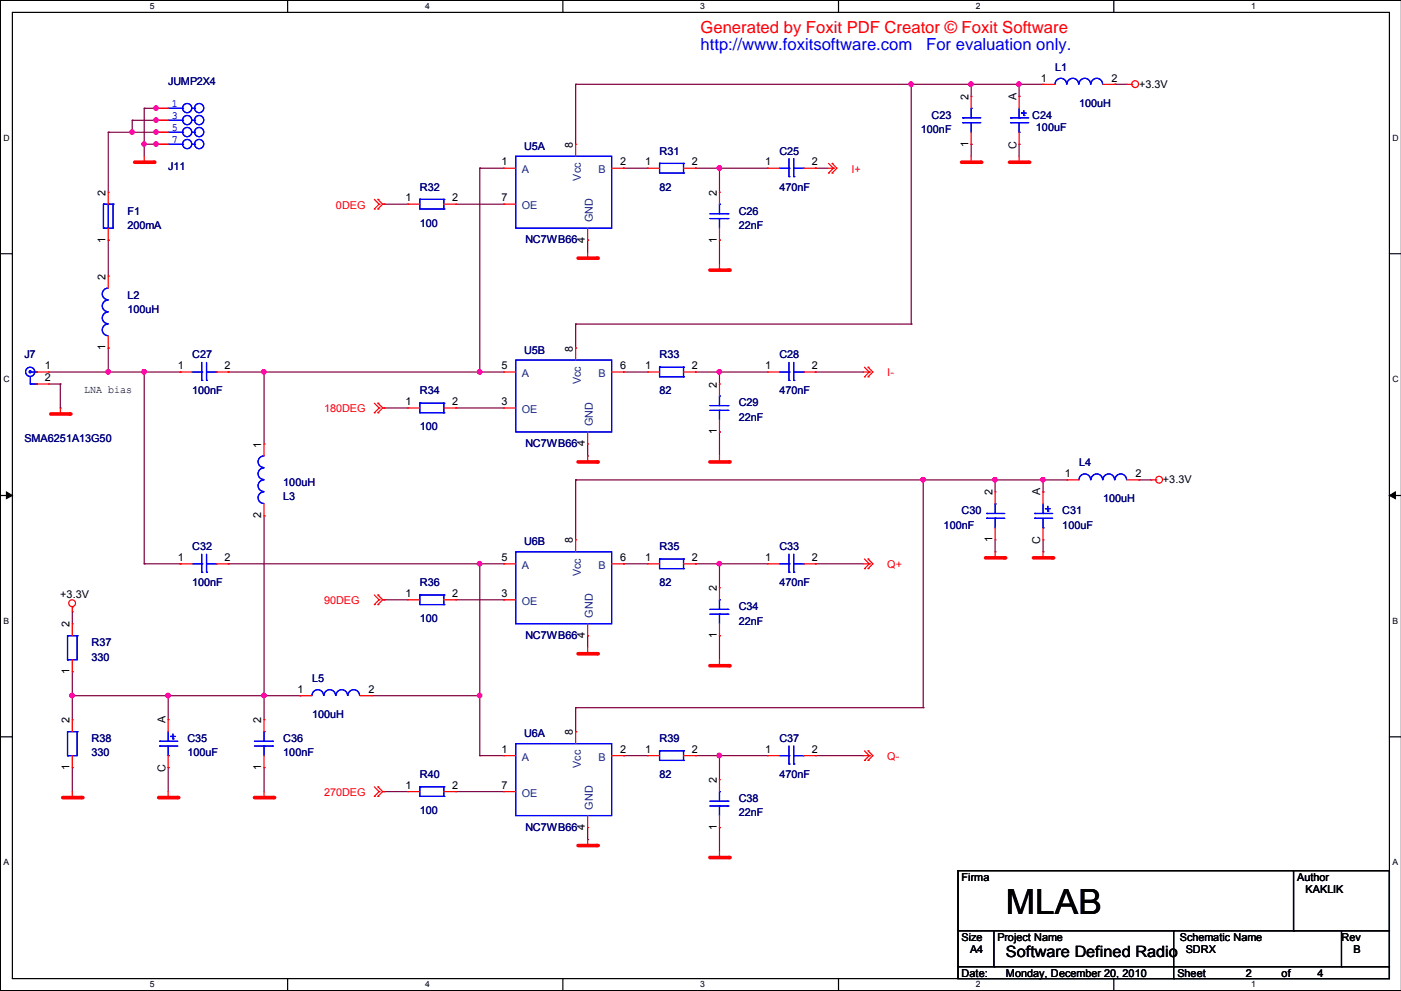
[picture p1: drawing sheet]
<svg xmlns="http://www.w3.org/2000/svg" width="297mm" height="210mm" viewBox="0 0 297 210" stroke-linecap="round" stroke-linejoin="round" font-family="sans-serif">
<path d="M2.6 2.6h291.9v204.7h-291.9zM297 .1h-296.9v209.8h296.9" fill="none" stroke="#000" stroke-width=".25"/>
<g fill="#fff">
<path d="M31.7 .3h1.1v2.1h-1.1z"/>
<path d="M31.7 207.6h1.1v2h-1.1z"/>
</g>
<path d="M61 .1v2.5M61 207.3v2.6" fill="none" stroke="#000" stroke-width=".25"/>
<g fill="#fff">
<path d="M90.1 .3h1v2.1h-1z"/>
<path d="M90.1 207.6h1v2h-1z"/>
</g>
<path d="M119.3 .1v2.5M119.3 207.3v2.6" fill="none" stroke="#000" stroke-width=".25"/>
<g fill="#fff">
<path d="M148.4 .3h1v2.1h-1z"/>
<path d="M148.4 207.6h1v2h-1z"/>
</g>
<path d="M177.7 .1v2.5M177.7 207.3v2.6" fill="none" stroke="#000" stroke-width=".25"/>
<g fill="#fff">
<path d="M206.8 .3h1.1v2.1h-1.1z"/>
<path d="M206.8 207.6h1.1v2h-1.1z"/>
</g>
<path d="M236.1 .1v2.5M236.1 207.3v2.6" fill="none" stroke="#000" stroke-width=".25"/>
<g fill="#fff">
<path d="M265.2 .3h1v2.1h-1z"/>
<path d="M265.2 207.6h1v2h-1z"/>
<path d="M.8 28.2h1.2v2h-1.2z"/>
<path d="M295.1 28.2h1.3v2h-1.3z"/>
<path d="M.8 79.3h1.2v2.1h-1.2z"/>
<path d="M295.1 79.3h1.3v2.1h-1.3z"/>
</g>
<path d="M.1 53.8h2.5M294.5 53.8h2.5" fill="none" stroke="#000" stroke-width=".25"/>
<g fill="#fff">
<path d="M.8 130.6h1.1v2h-1.1z"/>
<path d="M295.1 130.6h1.2v2h-1.2z"/>
</g>
<path d="M.1 105h2.5M294.5 105h2.5" fill="none" stroke="#000" stroke-width=".25"/>
<path d="M1.4 104.2l1.2 .8-1.2 .7zM294.5 105l1.2-.8v1.5z" fill="#000" stroke="#000" stroke-width=".21"/>
<g fill="#fff">
<path d="M.8 181.7h1.1v2h-1.1z"/>
<path d="M295.1 181.7h1.1v2h-1.1z"/>
</g>
<path d="M.1 156.1h2.5M294.5 156.1h2.5" fill="none" stroke="#000" stroke-width=".25"/>
<g fill="none" stroke="#800040" stroke-width=".25">
<path d="M122 17.9h.1M122 17.9v12.7M122 17.9h99.1M193.1 17.9h.1M193.1 17.9v50.8M205.8 17.9h.1M205.8 17.9v2.5M216 17.9h.1M216 17.9v2.5M236.3 17.9h.1M236.3 17.9h2.5M22.9 28h.1"/>
<path d="M22.9 28v12.7M22.9 28h10.2M28 28h.1M28 25.5h.1M28 25.5h5.1M28 25.5v2.5M30.6 30.6h.1M30.6 22.9h.1M30.6 22.9v10.2M30.6 22.9h2.5M30.6 30.6h2.5M33.1 22.9h.1"/>
<path d="M33.1 28h.1M101.7 35.6h.1M101.7 35.6h5.1M101.7 35.6v43.2M132.2 35.6h.1M132.2 35.6h5M147.4 35.6h.1M147.4 35.6h15.2M152.5 35.6h.1M152.5 35.6v5.1M172.8 35.6h.1M172.8 35.6h2.5"/>
<path d="M205.8 30.6h.1M205.8 30.6v2.5M216 30.6h.1M216 20.4h.1M216 30.6v2.5M22.9 50.9h.1M22.9 50.9v7.6M81.4 43.3h.1M81.4 43.3h5M96.6 43.3h10.2M106.8 43.3h.1M124.5 50.9h.1"/>
<path d="M124.5 50.9v2.5M152.5 50.9h.1M152.5 50.9v5.1M10.2 78.8h28M22.9 78.8h.1M22.9 73.7h.1M22.9 73.7v5.1M30.6 78.8h.1M30.6 78.8v40.7M38.2 78.8h.1M48.3 78.8h.1M48.3 78.8h58.5"/>
<path d="M56 78.8h.1M56 78.8v15.3M101.7 78.8h.1M122 68.7h.1M122 73.7h.1M122 68.7v5M122 68.7h71.1M132.2 78.8h.1M132.2 78.8h5M147.4 78.8h.1M147.4 78.8h15.2M152.5 78.8h.1"/>
<path d="M152.5 78.8v2.6M172.8 78.8h.1M172.8 78.8h10.2M193.1 68.7h.1M10.2 81.4h2.6M12.8 81.4h.1M12.8 86.4h.1M12.8 81.4v5M81.4 86.4h.1M81.4 86.4h5M96.6 86.4h.1M96.6 86.4h10.2"/>
<path d="M124.5 96.6h.1M124.5 94.1v2.5M152.5 91.5h.1M152.5 91.5v5.1M30.6 119.5h.1M30.6 119.5h7.6M38.2 119.5h.1M48.3 119.5h.1M48.3 119.5h58.5M56 109.3h.1M56 109.3v43.2M101.7 119.5h.1"/>
<path d="M101.7 119.5v40.6M122 101.7h.1M122 101.7v12.7M122 101.7h104.1M132.2 119.5h.1M132.2 119.5h5M147.4 119.5h.1M147.4 119.5h15.2M152.5 119.5h.1M152.5 119.5v5M172.8 119.5h.1M172.8 119.5h10.2"/>
<path d="M195.7 101.7h.1M195.7 101.7v48.2M210.9 101.7h.1M210.9 116.9h.1M210.9 101.7v2.5M210.9 114.4v2.5M221.1 101.7h.1M221.1 116.9h.1M221.1 104.2h.1M221.1 101.7v2.5M221.1 114.4v2.5M241.4 101.7h2.5"/>
<path d="M243.9 101.7h.1M15.3 129.6h.1M15.3 129.6v2.6M81.4 127.1h.1M81.4 127.1h5M96.6 127.1h10.2M106.8 127.1h.1M124.5 134.7h.1M124.5 134.7v2.5M152.5 134.7h.1M152.5 134.7v5.1M15.3 147.4h.1"/>
<path d="M15.3 142.3h.1M15.3 142.3v10.2M15.3 147.4h48.3M35.6 147.4h.1M35.6 147.4v5.1M56 147.4h.1M63.6 147.4h.1M78.8 147.4h22.9M101.7 147.4h.1M122 149.9h.1M122 155h.1M122 149.9v5.1"/>
<path d="M122 149.9h73.7M195.7 149.9h.1M15.3 162.6h.1M15.3 162.6v5.1M35.6 162.6h.1M35.6 162.6v5.1M56 162.6h.1M56 162.6v5.1M81.4 167.7h.1M81.4 167.7h5M96.6 167.7h.1M96.6 167.7h10.2"/>
<path d="M101.7 160.1h.1M101.7 160.1h5.1M124.5 177.9h.1M124.5 175.3v2.6M132.2 160.1h.1M132.2 160.1h5M147.4 160.1h.1M147.4 160.1h15.2M152.5 160.1h.1M152.5 175.3h.1M152.5 160.1v5.1M152.5 175.3v5.1"/>
<path d="M172.8 160.1h.1M172.8 160.1h10.2"/>
</g>
<g fill="#f0f" stroke="#f0f" stroke-width=".25">
<circle cx="101.6" cy="119.4" r=".47"/>
<circle cx="101.6" cy="147.4" r=".47"/>
<circle cx="152.4" cy="160.1" r=".47"/>
<circle cx="152.4" cy="119.4" r=".47"/>
<circle cx="152.4" cy="78.8" r=".47"/>
<circle cx="152.4" cy="35.6" r=".47"/>
<circle cx="22.9" cy="78.8" r=".47"/>
<circle cx="101.6" cy="78.8" r=".47"/>
<circle cx="55.9" cy="78.8" r=".47"/>
<circle cx="15.3" cy="147.4" r=".47"/>
<circle cx="55.9" cy="147.4" r=".47"/>
<circle cx="35.6" cy="147.4" r=".47"/>
<circle cx="30.5" cy="78.8" r=".47"/>
<circle cx="193.1" cy="17.8" r=".47"/>
<circle cx="221" cy="101.6" r=".47"/>
<circle cx="195.6" cy="101.6" r=".47"/>
<circle cx="215.9" cy="17.8" r=".47"/>
<circle cx="210.9" cy="101.6" r=".47"/>
<circle cx="205.8" cy="17.8" r=".47"/>
<circle cx="30.5" cy="30.5" r=".47"/>
<circle cx="33.1" cy="22.9" r=".47"/>
<circle cx="33.1" cy="30.5" r=".47"/>
<circle cx="33.1" cy="25.4" r=".47"/>
<circle cx="28" cy="28" r=".47"/>
<circle cx="33.1" cy="28" r=".47"/>
</g>
<path d="M124.5 54.7h.1M124.5 53.4v1.3" fill="none" stroke="#f00" stroke-width=".25"/>
<path d="M122.5 54.7h4.1" fill="none" stroke="#f00" stroke-width=".76"/>
<circle cx="126.6" cy="54.7" r=".38" fill="#f00"/>
<path d="M124.5 138.5h.1M124.5 137.2v1.3" fill="none" stroke="#f00" stroke-width=".25"/>
<path d="M122.5 138.5h4.1" fill="none" stroke="#f00" stroke-width=".76"/>
<circle cx="126.6" cy="138.5" r=".38" fill="#f00"/>
<path d="M152.5 57.2h.1M152.5 56v1.2" fill="none" stroke="#f00" stroke-width=".25"/>
<path d="M150.5 57.2h4" fill="none" stroke="#f00" stroke-width=".76"/>
<circle cx="154.5" cy="57.2" r=".38" fill="#f00"/>
<path d="M152.5 97.9h.1M152.5 96.6v1.3" fill="none" stroke="#f00" stroke-width=".25"/>
<path d="M150.5 97.9h4" fill="none" stroke="#f00" stroke-width=".76"/>
<circle cx="154.5" cy="97.9" r=".38" fill="#f00"/>
<path d="M152.5 139.8v1.3M152.5 141.1h.1" fill="none" stroke="#f00" stroke-width=".25"/>
<path d="M150.5 141.1h4" fill="none" stroke="#f00" stroke-width=".76"/>
<circle cx="154.5" cy="141.1" r=".38" fill="#f00"/>
<path d="M152.5 181.7h.1M152.5 180.4v1.3" fill="none" stroke="#f00" stroke-width=".25"/>
<path d="M150.5 181.7h4" fill="none" stroke="#f00" stroke-width=".76"/>
<circle cx="154.5" cy="181.7" r=".38" fill="#f00"/>
<path d="M12.8 87.7h.1M12.8 86.4v1.3" fill="none" stroke="#f00" stroke-width=".25"/>
<path d="M10.8 87.7h4" fill="none" stroke="#f00" stroke-width=".76"/>
<circle cx="14.8" cy="87.7" r=".38" fill="#f00"/>
<g fill="none" stroke="#f00" stroke-width=".25">
<path d="M15.3 128.6h.1M15.3 128.6v1M15.3 169h.1M15.3 167.7v1.3"/>
<circle cx="15.3" cy="127.8" r=".72"/>
</g>
<path d="M13.3 169h4.1" fill="none" stroke="#f00" stroke-width=".76"/>
<circle cx="17.4" cy="169" r=".38" fill="#f00"/>
<path d="M35.6 169h.1M35.6 167.7v1.3" fill="none" stroke="#f00" stroke-width=".25"/>
<path d="M33.6 169h4.1" fill="none" stroke="#f00" stroke-width=".76"/>
<circle cx="37.7" cy="169" r=".38" fill="#f00"/>
<path d="M56 169h.1M56 167.7v1.3" fill="none" stroke="#f00" stroke-width=".25"/>
<path d="M53.9 169h4.1" fill="none" stroke="#f00" stroke-width=".76"/>
<circle cx="58" cy="169" r=".38" fill="#f00"/>
<g fill="none" stroke="#f00" stroke-width=".25">
<path d="M238.8 17.9h1.1M239.9 17.9h.1M210.9 118.2h.1M210.9 116.9v1.3M243.9 101.7h1M244.9 101.7h.1"/>
<circle cx="240.6" cy="17.8" r=".72"/>
<circle cx="245.7" cy="101.6" r=".72"/>
</g>
<path d="M208.9 118.2h4" fill="none" stroke="#f00" stroke-width=".76"/>
<circle cx="212.9" cy="118.2" r=".38" fill="#f00"/>
<path d="M221.1 118.2h.1M221.1 116.9v1.3" fill="none" stroke="#f00" stroke-width=".25"/>
<path d="M219 118.2h4.1" fill="none" stroke="#f00" stroke-width=".76"/>
<circle cx="223.1" cy="118.2" r=".38" fill="#f00"/>
<path d="M205.8 34.4h.1M205.8 33.1v1.3" fill="none" stroke="#f00" stroke-width=".25"/>
<path d="M203.8 34.4h4.1" fill="none" stroke="#f00" stroke-width=".76"/>
<circle cx="207.9" cy="34.4" r=".38" fill="#f00"/>
<path d="M216 34.4h.1M216 33.1v1.3" fill="none" stroke="#f00" stroke-width=".25"/>
<path d="M214 34.4h4" fill="none" stroke="#f00" stroke-width=".76"/>
<circle cx="218" cy="34.4" r=".38" fill="#f00"/>
<path d="M124.5 179.2h.1M124.5 177.9v1.3" fill="none" stroke="#f00" stroke-width=".25"/>
<path d="M122.5 179.2h4.1" fill="none" stroke="#f00" stroke-width=".76"/>
<circle cx="126.6" cy="179.2" r=".38" fill="#f00"/>
<path d="M124.5 97.9h.1M124.5 96.6v1.3" fill="none" stroke="#f00" stroke-width=".25"/>
<path d="M122.5 97.9h4.1" fill="none" stroke="#f00" stroke-width=".76"/>
<circle cx="126.6" cy="97.9" r=".38" fill="#f00"/>
<path d="M30.6 34.4h.1M30.6 33.1v1.3" fill="none" stroke="#f00" stroke-width=".25"/>
<path d="M28.5 34.4h4.1" fill="none" stroke="#f00" stroke-width=".76"/>
<circle cx="32.6" cy="34.4" r=".38" fill="#f00"/>
<g fill="none" stroke="#f00" stroke-width=".25">
<path d="M221.1 17.9h.1M221.1 17.9h2.5M233.8 17.9h2.5M236.3 17.9h.1M33.1 22.9h.1M33.1 25.5h.1M33.1 28h.1M33.1 30.6h.1M33.1 22.9h2.5M33.1 25.5h2.5M33.1 28h2.5M33.1 30.6h2.5"/>
<path d="M106.8 35.6h.1M106.8 35.6h2.5M122 30.6h.1M122 30.6v2.5M129.6 35.6h2.6M132.2 35.6h.1M137.2 35.6h.1M137.2 35.6h2.6M144.9 35.6h2.5M147.4 35.6h.1M162.6 35.6h.1M162.6 35.6h2.6"/>
<path d="M170.3 35.6h2.5M172.8 35.6h.1M175.3 35.6h1.3M175.6 36.7h.1M175.6 34.6l1 1M176.4 34.6h.1M176.4 36.7h.1M176.4 34.6l1 1-1 1.1M176.6 35.6h.1M176.6 35.6l-1 1.1M205.8 30.6h.1M205.8 20.4h.1"/>
<path d="M205.8 20.4v2.5M205.8 28v2.6M216 20.4h.1M216 30.6h.1M216 20.4v2.5M216 28v2.6M22.9 50.9h.1M22.9 40.7h.1M22.9 58.5h.1M22.9 40.7v2.6M22.9 48.3v2.6M22.9 58.5v2.5"/>
<path d="M79.3 44.3h.1M79.3 42.2l1 1.1M80.1 42.2h.1M80.1 44.3h.1M80.1 42.2l1 1.1M80.3 43.3h.1M80.3 43.3l-1 1M81.1 43.3l-1 1M81.1 43.3h.3M81.4 43.3h.1M86.4 43.3h.1M86.4 43.3h2.6"/>
<path d="M94.1 43.3h2.5M96.6 43.3h.1M106.8 43.3h.1M106.8 43.3h2.5M124.5 50.9h.1M124.5 48.3v2.6M152.5 50.9h.1M152.5 40.7h.1M152.5 40.7v2.6M152.5 48.3v2.6M7.7 78.8h2.5M10.2 78.8h.1"/>
<path d="M22.9 73.7h.1M22.9 71.2v2.5M38.2 78.8h.1M38.2 78.8h2.5M45.8 78.8h2.5M48.3 78.8h.1M106.8 78.8h.1M106.8 78.8h2.5M122 73.7h.1M122 73.7v2.6M129.6 78.8h2.6M132.2 78.8h.1"/>
<path d="M137.2 78.8h.1M137.2 78.8h2.6M144.9 78.8h2.5M147.4 78.8h.1M162.6 78.8h.1M162.6 78.8h2.6M170.3 78.8h2.5M172.8 78.8h.1M183 78.8h1.2M183.2 79.8h.1M183.2 77.8l1 1M184 77.8h.1"/>
<path d="M184 79.8h.1M184 77.8l1 1-1 1M184.2 78.8h.1M184.2 78.8l-1 1M7.7 81.4h2.5M10.2 81.4h.1M56 94.1h.1M56 94.1v2.5M79.3 87.5h.1M79.3 85.4l1 1M80.1 85.4h.1M80.1 87.5h.1"/>
<path d="M80.1 85.4l1 1M80.3 86.4h.1M80.3 86.4l-1 1.1M81.1 86.4l-1 1.1M81.1 86.4h.3M81.4 86.4h.1M86.4 86.4h.1M86.4 86.4h2.6M94.1 86.4h2.5M96.6 86.4h.1M106.8 86.4h.1M106.8 86.4h2.5"/>
<path d="M124.5 94.1h.1M124.5 91.5v2.6M152.5 91.5h.1M152.5 81.4h.1M152.5 81.4v2.5M152.5 89v2.5M38.2 119.5h.1M38.2 119.5h2.5M45.8 119.5h2.5M48.3 119.5h.1M56 109.3h.1M56 106.8v2.5"/>
<path d="M106.8 119.5h.1M106.8 119.5h2.5M122 114.4h.1M122 114.4v2.5M129.6 119.5h2.6M132.2 119.5h.1M137.2 119.5h.1M137.2 119.5h2.6M144.9 119.5h2.5M147.4 119.5h.1M162.6 119.5h.1M162.6 119.5h2.6"/>
<path d="M170.3 119.5h2.5M172.8 119.5h.1M183 119.5h1.2M183.2 118.4l1 1.1M184 118.4h.1M184 118.4l1 1.1-1 1M184.2 119.5h.1M184.2 119.5l-1 1M210.9 114.4h.1M210.9 104.2h.1M210.9 104.2v2.6M210.9 111.8v2.6"/>
<path d="M221.1 104.2h.1M221.1 114.4h.1M221.1 104.2v2.6M221.1 111.8v2.6M226.1 101.7h.1M226.1 101.7h2.6M238.8 101.7h2.6M241.4 101.7h.1M15.3 132.2h.1M15.3 132.2v2.5M15.3 139.8v2.5M79.3 128.1h.1"/>
<path d="M79.3 126.1l1 1M80.1 126.1h.1M80.1 128.1h.1M80.1 126.1l1 1M80.3 127.1h.1M80.3 127.1l-1 1M81.1 127.1l-1 1M81.1 127.1h.3M81.4 127.1h.1M86.4 127.1h.1M86.4 127.1h2.6M94.1 127.1h2.5"/>
<path d="M96.6 127.1h.1M106.8 127.1h.1M106.8 127.1h2.5M124.5 134.7h.1M124.5 132.2v2.5M152.5 134.7h.1M152.5 124.5h.1M152.5 124.5v2.6M152.5 132.2v2.5M183.2 120.5h.1M184 120.5h.1M15.3 142.3h.1"/>
<path d="M15.3 152.5h.1M15.3 152.5v2.5M35.6 152.5h.1M35.6 152.5v2.5M56 152.5h.1M56 152.5v2.5M63.6 147.4h.1M63.6 147.4h2.5M76.3 147.4h2.5M78.8 147.4h.1M122 155h.1M122 155v2.6"/>
<path d="M183.2 159.1l1 1M184 159.1h.1M184 159.1l1 1-1 1M15.3 162.6h.1M15.3 160.1v2.5M35.6 162.6h.1M35.6 160.1v2.5M56 162.6h.1M56 160.1v2.5M79.3 168.7h.1M79.3 166.7l1 1M80.1 166.7h.1"/>
<path d="M80.1 168.7h.1M80.1 166.7l1 1M80.3 167.7h.1M80.3 167.7l-1 1M81.1 167.7l-1 1M81.1 167.7h.3M81.4 167.7h.1M86.4 167.7h.1M86.4 167.7h2.6M94.1 167.7h2.5M96.6 167.7h.1M106.8 160.1h.1"/>
<path d="M106.8 167.7h.1M106.8 167.7h2.5M106.8 160.1h2.5M124.5 175.3h.1M124.5 172.8v2.5M129.6 160.1h2.6M132.2 160.1h.1M137.2 160.1h.1M137.2 160.1h2.6M144.9 160.1h2.5M147.4 160.1h.1M152.5 175.3h.1"/>
<path d="M152.5 165.2h.1M152.5 165.2v2.5M152.5 172.8v2.5M162.6 160.1h.1M162.6 160.1h2.6M170.3 160.1h2.5M172.8 160.1h.1M183 160.1h1.2M183.2 161.1h.1M184 161.1h.1M184.2 160.1h.1M184.2 160.1l-1 1"/>
</g>
<path d="M203 184.5h91.5v12.7h-91.5zM203 197.2h91.5v7.6h-91.5zM210.7 197.2v7.6M248.8 197.2v10.1M274.2 197.2h.1M274.2 184.5v12.7M284.3 197.2v7.6M203 204.8h91.5v2.5h-91.5zM210.7 204.8h.1M248.8 204.8h.1M248.8 207.3h.1M284.3 204.8h.1" fill="none" stroke="#000" stroke-width=".25"/>
<g fill="none" stroke="#00f" stroke-width=".25">
<path d="M223.6 17.8a1.23 1.23 0 0 1 1.2-1.2 1.23 1.23 0 0 1 1.3 1.2M226.1 17.8a1.23 1.23 0 0 1 1.3-1.2 1.23 1.23 0 0 1 1.2 1.2M228.7 17.8a1.23 1.23 0 0 1 1.2-1.2 1.23 1.23 0 0 1 1.2 1.2M231.2 17.8a1.23 1.23 0 0 1 1.3-1.2 1.23 1.23 0 0 1 1.2 1.2M35.6 22.9h3.1M35.6 25.5h3.1M35.6 28h3.1M35.6 30.6h3.1M38.7 22.9h.1M38.7 25.5h.1M38.7 28h.1M38.7 30.6h.1"/>
<path d="M40.7 22.9h.5M40.7 25.5h.5M40.7 28h.5M40.7 30.6h.5M41.2 22.9h.1M41.2 25.5h.1M41.2 28h.1M41.2 30.6h.1M109.3 33.1h20.3v15.2h-20.3zM139.8 34.6h.1M139.8 34.6v2.1h5.1M139.8 34.6h5.1"/>
<path d="M144.9 36.7h.1M144.9 34.6h.1M144.9 34.6v2.1M165.2 35.6h2M167.2 35.6h.1M167.2 37.4h.1M167.2 33.6v3.8M168.2 37.4h.1M168.2 33.6v3.8M168.2 35.6h2.1M170.3 35.6h.1M204 26h.1"/>
<path d="M204 25h.1M204 25h3.9M204 26h3.9M205.8 26h.1M205.8 22.9h.1M205.8 22.9v2.1M205.8 26v2M214.2 25h.1M214.2 26h.1M214.2 25h3.8M214.2 26h3.8M216 25h.1"/>
<path d="M216 28h.1M216 22.9v2.1M216 26v2M216.5 24h.1M216.5 24h1M217 24.5h.1M217 23.5v1M21.9 48.3h.1M21.9 43.3h.1M21.9 43.3v5M21.9 43.3h2.1M22.9 43.3h.1"/>
<path d="M22.9 43.3v5M24 43.3h.1M24 43.3v5h-2.1M89 42.2h.1M89 42.2v2.1h5.1M89 42.2h5.1M94.1 44.3h.1M94.1 42.2h.1M94.1 42.2v2.1M150.5 46.3h3.8M150.5 45.3h3.8M152.5 46.3h.1"/>
<path d="M152.5 43.3h.1M152.5 43.3v2M152.5 46.3v2M154.3 46.3h.1M154.3 45.3h.1M6.4 79.8v1.6M6.7 78.8h1M7.7 78.8h.1M22.9 66.1a1.23 1.23 0 0 0-1.2 1.3 1.23 1.23 0 0 0 1.2 1.2M22.9 68.7a1.23 1.23 0 0 0-1.2 1.2 1.23 1.23 0 0 0 1.2 1.2M22.9 63.6a1.23 1.23 0 0 0-1.2 1.2 1.23 1.23 0 0 0 1.2 1.2M22.9 61a1.23 1.23 0 0 0-1.2 1.3 1.23 1.23 0 0 0 1.2 1.2"/>
<path d="M40.7 78.8h2.1M42.8 78.8h.1M42.8 76.8v3.8M43.8 78.8h2M43.8 76.8v3.8M45.8 78.8h.1M109.3 76.3h20.3v15.2h-20.3zM139.8 77.8h.1M139.8 77.8v2h5.1M139.8 77.8h5.1M144.9 79.8h.1M144.9 77.8h.1"/>
<path d="M144.9 77.8v2M165.2 78.8h2M167.2 78.8h.1M167.2 76.8v3.8M168.2 78.8h2.1M168.2 76.8v3.8M170.3 78.8h.1M6.4 81.4h.1M6.4 81.4h1.3M7.7 81.4h.1M42.8 80.6h.1M43.8 80.6h.1"/>
<path d="M55.9 99.1a1.23 1.23 0 0 0-1.2 1.3 1.23 1.23 0 0 0 1.2 1.2M55.9 96.6a1.23 1.23 0 0 0-1.2 1.2 1.23 1.23 0 0 0 1.2 1.3M89 85.4h.1M89 85.4v2.1h5.1M89 85.4h5.1M94.1 87.5h.1M94.1 85.4h.1M94.1 85.4v2.1M150.5 87h3.8M150.5 85.9h3.8M152.5 87h.1M152.5 83.9h.1"/>
<path d="M152.5 83.9v2M152.5 87v2M154.3 87h.1M154.3 85.9h.1M167.2 80.6h.1M168.2 80.6h.1M40.7 119.5h2.1M42.8 119.5h.1M42.8 117.4v3.8M43.8 119.5h2M43.8 117.4v3.8M45.8 119.5h.1"/>
<path d="M55.9 101.7a1.23 1.23 0 0 0-1.2 1.2 1.23 1.23 0 0 0 1.2 1.2M55.9 104.2a1.23 1.23 0 0 0-1.2 1.3 1.23 1.23 0 0 0 1.2 1.2M109.3 116.9h20.3v15.3h-20.3zM139.8 118.4h.1M139.8 118.4v2.1h5.1M139.8 118.4h5.1M144.9 118.4h.1M144.9 118.4v2.1M165.2 119.5h2M167.2 119.5h.1M167.2 117.4v3.8M168.2 117.4v3.8"/>
<path d="M168.2 119.5h2.1M170.3 119.5h.1M209.1 109.8h.1M209.1 108.8h.1M209.1 108.8h3.8M209.1 109.8h3.8M210.9 109.8h.1M210.9 106.8h.1M210.9 106.8v2M210.9 109.8v2M219.3 108.8h.1M219.3 109.8h.1"/>
<path d="M219.3 108.8h3.8M219.3 109.8h3.8M221.1 108.8h.1M221.1 111.8h.1M221.1 106.8v2M221.1 109.8v2M221.6 107.8h.1M221.6 107.8h1M222.1 108.3h.1M222.1 107.3v1M228.7 101.6a1.23 1.23 0 0 1 1.2-1.2 1.23 1.23 0 0 1 1.2 1.2M231.2 101.6a1.23 1.23 0 0 1 1.3-1.2 1.23 1.23 0 0 1 1.2 1.2"/>
<path d="M233.8 101.6a1.23 1.23 0 0 1 1.2-1.2 1.23 1.23 0 0 1 1.2 1.2M236.3 101.6a1.23 1.23 0 0 1 1.2-1.2 1.23 1.23 0 0 1 1.3 1.2M14.3 139.8h.1M14.3 134.7h.1M14.3 134.7v5.1M14.3 134.7h2M16.3 134.7h.1M16.3 134.7v5.1h-2M42.8 121.2h.1M43.8 121.2h.1M89 126.1h.1M89 126.1v2h5.1"/>
<path d="M89 126.1h5.1M94.1 128.1h.1M94.1 126.1h.1M94.1 126.1v2M144.9 120.5h.1M150.5 130.1h3.8M150.5 129.1h3.8M152.5 130.1h.1M152.5 127.1h.1M152.5 127.1v2M152.5 130.1v2.1M154.3 130.1h.1"/>
<path d="M154.3 129.1h.1M167.2 121.2h.1M168.2 121.2h.1M14.3 155h.1M14.3 155v5.1M14.3 155h2M16.3 155h.1M16.3 155v5.1h-2M33.9 157.1h.1M33.9 158.1h.1M33.9 157.1h3.8M33.9 158.1h3.8"/>
<path d="M35.6 157.1h.1M35.6 155v2.1M35.6 158.1v2M36.2 156h.1M36.2 156h1M36.7 156.5h.1M36.7 155.5v1M53.9 157.1h3.8M53.9 158.1h3.8M56 158.1h.1M56 155h.1M56 155v2.1"/>
<path d="M56 158.1v2M57.7 158.1h.1M57.7 157.1h.1M66.1 147.4a1.23 1.23 0 0 1 1.3-1.3 1.23 1.23 0 0 1 1.2 1.3M68.7 147.4a1.23 1.23 0 0 1 1.2-1.3 1.23 1.23 0 0 1 1.2 1.3M71.2 147.4a1.23 1.23 0 0 1 1.2-1.3 1.23 1.23 0 0 1 1.3 1.3M73.7 147.4a1.23 1.23 0 0 1 1.3-1.3 1.23 1.23 0 0 1 1.2 1.3M109.3 157.6h20.3v15.2h-20.3zM139.8 159.1h.1M139.8 159.1v2h5.1M139.8 159.1h5.1M144.9 159.1h.1"/>
<path d="M144.9 159.1v2M167.2 158.1v3.8M168.2 158.1v3.8M14.3 160.1h.1M35.6 160.1h.1M89 166.7h.1M89 166.7v2h5.1M89 166.7h5.1M94.1 168.7h.1M94.1 166.7h.1M94.1 166.7v2M144.9 161.1h.1"/>
<path d="M150.5 170.8h3.8M150.5 169.8h3.8M152.5 170.8h.1M152.5 167.7h.1M152.5 167.7v2.1M152.5 170.8v2M154.3 170.8h.1M154.3 169.8h.1M165.2 160.1h2M167.2 160.1h.1M167.2 161.9h.1M168.2 161.9h.1"/>
<path d="M168.2 160.1h2.1M170.3 160.1h.1"/>
<circle cx="39.7" cy="28" r=".97"/>
<circle cx="39.7" cy="22.9" r=".97"/>
<circle cx="39.7" cy="25.4" r=".97"/>
<circle cx="39.7" cy="30.5" r=".97"/>
<circle cx="42.2" cy="28" r=".97"/>
<circle cx="42.2" cy="22.9" r=".97"/>
<circle cx="42.2" cy="25.4" r=".97"/>
<circle cx="42.2" cy="30.5" r=".97"/>
<circle cx="6.4" cy="78.8" r=".21"/>
<circle cx="6.4" cy="78.8" r=".97"/>
</g>
<g fill="#f0f" stroke="#f0f" stroke-width=".25">
<circle cx="101.6" cy="119.4" r=".47"/>
<circle cx="101.6" cy="147.4" r=".47"/>
<circle cx="152.4" cy="160.1" r=".47"/>
<circle cx="152.4" cy="119.4" r=".47"/>
<circle cx="152.4" cy="78.8" r=".47"/>
<circle cx="152.4" cy="35.6" r=".47"/>
<circle cx="22.9" cy="78.8" r=".47"/>
<circle cx="101.6" cy="78.8" r=".47"/>
<circle cx="55.9" cy="78.8" r=".47"/>
<circle cx="15.3" cy="147.4" r=".47"/>
<circle cx="55.9" cy="147.4" r=".47"/>
<circle cx="35.6" cy="147.4" r=".47"/>
<circle cx="30.5" cy="78.8" r=".47"/>
<circle cx="193.1" cy="17.8" r=".47"/>
<circle cx="221" cy="101.6" r=".47"/>
<circle cx="195.6" cy="101.6" r=".47"/>
<circle cx="215.9" cy="17.8" r=".47"/>
<circle cx="210.9" cy="101.6" r=".47"/>
<circle cx="205.8" cy="17.8" r=".47"/>
<circle cx="30.5" cy="30.5" r=".47"/>
<circle cx="33.1" cy="22.9" r=".47"/>
<circle cx="33.1" cy="30.5" r=".47"/>
<circle cx="33.1" cy="25.4" r=".47"/>
<circle cx="28" cy="28" r=".47"/>
<circle cx="33.1" cy="28" r=".47"/>
</g>
<text font-size="7.4" x="213.2" y="193.6">MLAB</text>
<text font-size="3.5" fill="#f00" x="148.5" y="7.1">Generated by Foxit PDF Creator © Foxit Software</text>
<g font-size="3.5" fill="#00f">
<text x="148.5" y="10.6">http://www.foxitsoftware.com</text>
<text x="196.3" y="10.6">For evaluation only.</text>
</g>
<text font-size="3.3" x="213.2" y="202.7">Software Defined Radio</text>
<g font-size="2.3">
<text x="220.6" y="17.3">1</text>
<text x="235.6" y="17.3">2</text>
<text x="205.2" y="21.2" transform="rotate(-90 205.2 21.2)">2</text>
<text x="215.4" y="21.2" transform="rotate(-90 215.4 21.2)">A</text>
<text x="241.4" y="18.5">+3.3V</text>
<text x="106.3" y="35.1">1</text>
<text x="121.4" y="31.3" transform="rotate(-90 121.4 31.3)">8</text>
<text x="131.4" y="35.1">2</text>
<text x="136.7" y="35.1">1</text>
<text x="146.7" y="35.1">2</text>
<text x="162.1" y="35.1">1</text>
<text x="172.1" y="35.1">2</text>
<text x="205.2" y="31.1" transform="rotate(-90 205.2 31.1)">1</text>
<text x="215.4" y="31.5" transform="rotate(-90 215.4 31.5)">C</text>
<text x="22.4" y="41.5" transform="rotate(-90 22.4 41.5)">2</text>
<text x="151.9" y="41.5" transform="rotate(-90 151.9 41.5)">2</text>
<text x="85.9" y="42.7">1</text>
<text x="95.8" y="42.7">2</text>
<text x="106.3" y="42.7">7</text>
<text x="22.4" y="51.4" transform="rotate(-90 22.4 51.4)">1</text>
<text x="124" y="51.4" transform="rotate(-90 124 51.4)">4</text>
<text x="151.9" y="51.4" transform="rotate(-90 151.9 51.4)">1</text>
<text x="22.4" y="59.3" transform="rotate(-90 22.4 59.3)">2</text>
<text x="22.4" y="74.3" transform="rotate(-90 22.4 74.3)">1</text>
<text x="121.4" y="74.5" transform="rotate(-90 121.4 74.5)">8</text>
<text x="9.5" y="78.2">1</text>
<text x="9.5" y="80.8">2</text>
<text x="17.9" y="83.3">LNA bias</text>
<text x="37.7" y="78.2">1</text>
<text x="47.6" y="78.2">2</text>
<text x="106.3" y="78.2">5</text>
<text x="131.4" y="78.2">6</text>
<text x="136.7" y="78.2">1</text>
<text x="146.7" y="78.2">2</text>
<text x="151.9" y="82.1" transform="rotate(-90 151.9 82.1)">2</text>
<text x="162.1" y="78.2">1</text>
<text x="172.1" y="78.2">2</text>
<text x="85.9" y="85.9">1</text>
<text x="95.8" y="85.9">2</text>
<text x="106.3" y="85.9">3</text>
<text x="55.4" y="94.8" transform="rotate(-90 55.4 94.8)">1</text>
<text x="124" y="94.6" transform="rotate(-90 124 94.6)">4</text>
<text x="151.9" y="92" transform="rotate(-90 151.9 92)">1</text>
<text x="225.7" y="101.1">1</text>
<text x="240.6" y="101.1">2</text>
<text x="210.3" y="105" transform="rotate(-90 210.3 105)">2</text>
<text x="220.5" y="105" transform="rotate(-90 220.5 105)">A</text>
<text x="246.5" y="102.4">+3.3V</text>
<text x="55.4" y="109.8" transform="rotate(-90 55.4 109.8)">2</text>
<text x="37.7" y="118.9">1</text>
<text x="47.6" y="118.9">2</text>
<text x="106.3" y="118.9">5</text>
<text x="121.4" y="115.1" transform="rotate(-90 121.4 115.1)">8</text>
<text x="131.4" y="118.9">6</text>
<text x="136.7" y="118.9">1</text>
<text x="146.7" y="118.9">2</text>
<text x="162.1" y="118.9">1</text>
<text x="172.1" y="118.9">2</text>
<text x="210.3" y="114.9" transform="rotate(-90 210.3 114.9)">1</text>
<text x="220.5" y="115.3" transform="rotate(-90 220.5 115.3)">C</text>
<text x="151.9" y="125.3" transform="rotate(-90 151.9 125.3)">2</text>
<text x="12.8" y="126.7">+3.3V</text>
<text x="85.9" y="126.5">1</text>
<text x="95.8" y="126.5">2</text>
<text x="106.3" y="126.5">3</text>
<text x="14.7" y="132.9" transform="rotate(-90 14.7 132.9)">2</text>
<text x="124" y="135.2" transform="rotate(-90 124 135.2)">4</text>
<text x="151.9" y="135.2" transform="rotate(-90 151.9 135.2)">1</text>
<text x="14.7" y="142.8" transform="rotate(-90 14.7 142.8)">1</text>
<text x="63.1" y="146.8">1</text>
<text x="78.1" y="146.8">2</text>
<text x="14.7" y="153.2" transform="rotate(-90 14.7 153.2)">2</text>
<text x="35.1" y="153.2" transform="rotate(-90 35.1 153.2)">A</text>
<text x="55.4" y="153.2" transform="rotate(-90 55.4 153.2)">2</text>
<text x="121.4" y="155.8" transform="rotate(-90 121.4 155.8)">8</text>
<text x="106.3" y="159.5">1</text>
<text x="131.4" y="159.5">2</text>
<text x="136.7" y="159.5">1</text>
<text x="146.7" y="159.5">2</text>
<text x="162.1" y="159.5">1</text>
<text x="172.1" y="159.5">2</text>
<text x="14.7" y="163.2" transform="rotate(-90 14.7 163.2)">1</text>
<text x="35.1" y="163.6" transform="rotate(-90 35.1 163.6)">C</text>
<text x="55.4" y="163.2" transform="rotate(-90 55.4 163.2)">1</text>
<text x="85.9" y="167.1">1</text>
<text x="95.8" y="167.1">2</text>
<text x="106.3" y="167.1">7</text>
<text x="151.9" y="165.9" transform="rotate(-90 151.9 165.9)">2</text>
<text x="124" y="175.9" transform="rotate(-90 124 175.9)">4</text>
<text x="151.9" y="175.9" transform="rotate(-90 151.9 175.9)">1</text>
<text x="203.8" y="186.7">Firma</text>
<text x="274.9" y="186.7">Author</text>
<text x="276.7" y="189.2">KAKLIK</text>
<text x="203.8" y="199.4">Size</text>
<text x="205.6" y="201.9">A4</text>
<text x="211.4" y="199.4">Project Name</text>
<text x="250" y="199.4">Schematic Name</text>
<text x="251.3" y="201.9">SDRX</text>
<text x="284.3" y="199.4">Rev</text>
<text x="286.9" y="201.9">B</text>
<text x="203.8" y="207">Date:</text>
<text x="213.2" y="207">Monday, December 20, 2010</text>
<text x="249.5" y="207">Sheet</text>
<text x="264" y="207">2</text>
<text x="271.6" y="207">of</text>
<text x="279.2" y="207">4</text>
</g>
<g font-size="2.3" fill="#000080">
<text x="223.6" y="15">L1</text>
<text x="35.6" y="18">JUMP2X4</text>
<text x="228.7" y="22.6">100uH</text>
<text x="195.2" y="28.2">100nF</text>
<text x="197.5" y="25.1">C23</text>
<text x="218.8" y="25.1">C24</text>
<text x="219.6" y="27.7">100uF</text>
<text x="111.1" y="31.7">U5A</text>
<text x="139.8" y="32.8">R31</text>
<text x="165.2" y="32.8">C25</text>
<text x="35.6" y="36.1">J11</text>
<text x="89" y="40.4">R32</text>
<text x="139.8" y="40.4">82</text>
<text x="165.2" y="40.4">470nF</text>
<text x="27" y="45.5">F1</text>
<text x="156.6" y="45.5">C26</text>
<text x="27" y="48.5">200mA</text>
<text x="89" y="48">100</text>
<text x="111.3" y="51.6">NC7WB66</text>
<text x="156.6" y="48.5">22nF</text>
<text x="27" y="63.2">L2</text>
<text x="27" y="66.3">100uH</text>
<text x="5.2" y="75.9">J7</text>
<text x="40.7" y="75.9">C27</text>
<text x="111.1" y="74.9">U5B</text>
<text x="139.8" y="75.9">R33</text>
<text x="165.2" y="75.9">C28</text>
<text x="40.7" y="83.6">100nF</text>
<text x="89" y="83.6">R34</text>
<text x="139.8" y="83.6">82</text>
<text x="165.2" y="83.6">470nF</text>
<text x="156.6" y="86.1">C29</text>
<text x="156.6" y="89.2">22nF</text>
<text x="5.2" y="93.7">SMA6251A13G50</text>
<text x="89" y="91.2">100</text>
<text x="111.3" y="94.7">NC7WB66</text>
<text x="228.7" y="98.8">L4</text>
<text x="60" y="105.9">L3</text>
<text x="60" y="102.9">100uH</text>
<text x="233.8" y="106.4">100uH</text>
<text x="200" y="112">100nF</text>
<text x="203.8" y="109">C30</text>
<text x="225.1" y="109">C31</text>
<text x="225.1" y="112">100uF</text>
<text x="40.7" y="116.6">C32</text>
<text x="111.1" y="115.6">U6B</text>
<text x="139.8" y="116.6">R35</text>
<text x="165.2" y="116.6">C33</text>
<text x="40.7" y="124.2">100nF</text>
<text x="89" y="124.2">R36</text>
<text x="139.8" y="124.2">82</text>
<text x="165.2" y="124.2">470nF</text>
<text x="89" y="131.8">100</text>
<text x="156.6" y="129.3">C34</text>
<text x="19.4" y="136.9">R37</text>
<text x="111.3" y="135.4">NC7WB66</text>
<text x="156.6" y="132.3">22nF</text>
<text x="19.4" y="140">330</text>
<text x="66.1" y="144.5">L5</text>
<text x="66.1" y="152.1">100uH</text>
<text x="19.4" y="157.2">R38</text>
<text x="19.4" y="160.3">330</text>
<text x="39.7" y="157.2">C35</text>
<text x="39.7" y="160.3">100uF</text>
<text x="60" y="157.2">C36</text>
<text x="60" y="160.3">100nF</text>
<text x="111.1" y="156.2">U6A</text>
<text x="139.8" y="157.2">R39</text>
<text x="165.2" y="157.2">C37</text>
<text x="89" y="164.8">R40</text>
<text x="139.8" y="164.8">82</text>
<text x="165.2" y="164.8">470nF</text>
<text x="89" y="172.5">100</text>
<text x="156.6" y="169.9">C38</text>
<text x="156.6" y="173">22nF</text>
<text x="111.3" y="176">NC7WB66</text>
</g>
<g font-size="2.3" fill="#00f">
<text x="36.4" y="22.6">1</text>
<text x="36.4" y="25.1">3</text>
<text x="36.4" y="27.7">5</text>
<text x="36.4" y="30.2">7</text>
</g>
<g font-size="2.3" fill="#004080">
<text x="110.6" y="36.7">A</text>
<text x="123.1" y="38.3" transform="rotate(-90 123.1 38.3)">Vcc</text>
<text x="126.8" y="36.7">B</text>
<text x="110.6" y="44.4">OE</text>
<text x="125.7" y="47.1" transform="rotate(-90 125.7 47.1)">GND</text>
<text x="110.6" y="79.9">A</text>
<text x="123.1" y="81.4" transform="rotate(-90 123.1 81.4)">Vcc</text>
<text x="126.8" y="79.9">B</text>
<text x="110.6" y="87.5">OE</text>
<text x="125.7" y="90.3" transform="rotate(-90 125.7 90.3)">GND</text>
<text x="110.6" y="120.6">A</text>
<text x="123.1" y="122.1" transform="rotate(-90 123.1 122.1)">Vcc</text>
<text x="126.8" y="120.6">B</text>
<text x="110.6" y="128.2">OE</text>
<text x="125.7" y="130.9" transform="rotate(-90 125.7 130.9)">GND</text>
<text x="110.6" y="161.2">A</text>
<text x="126.8" y="161.2">B</text>
<text x="123.1" y="162.7" transform="rotate(-90 123.1 162.7)">Vcc</text>
<text x="110.6" y="168.8">OE</text>
<text x="125.7" y="171.5" transform="rotate(-90 125.7 171.5)">GND</text>
</g>
<g font-size="2.3" fill="#f00">
<text x="180.4" y="36.6">I+</text>
<text x="71.2" y="44.2">0DEG</text>
<text x="188.1" y="79.8">I-</text>
<text x="68.7" y="87.4">180DEG</text>
<text x="188.1" y="120.4">Q+</text>
<text x="68.7" y="128">90DEG</text>
<text x="188.1" y="161">Q-</text>
<text x="68.7" y="168.7">270DEG</text>
</g>
<g font-size="1.8">
<text x="31.8" y="1.9">5</text>
<text x="90.1" y="1.9">4</text>
<text x="148.4" y="1.9">3</text>
<text x="206.8" y="1.9">2</text>
<text x="265.2" y="1.9">1</text>
<text x=".8" y="29.8">D</text>
<text x="295.2" y="29.8">D</text>
<text x=".8" y="80.9">C</text>
<text x="295.2" y="80.9">C</text>
<text x=".8" y="132.2">B</text>
<text x="295.2" y="132.2">B</text>
<text x=".8" y="183.3">A</text>
<text x="295.2" y="183.3">A</text>
<text x="31.8" y="209.2">5</text>
<text x="90.1" y="209.2">4</text>
<text x="148.4" y="209.2">3</text>
<text x="206.8" y="209.2">2</text>
<text x="265.2" y="209.2">1</text>
</g>
</svg>
